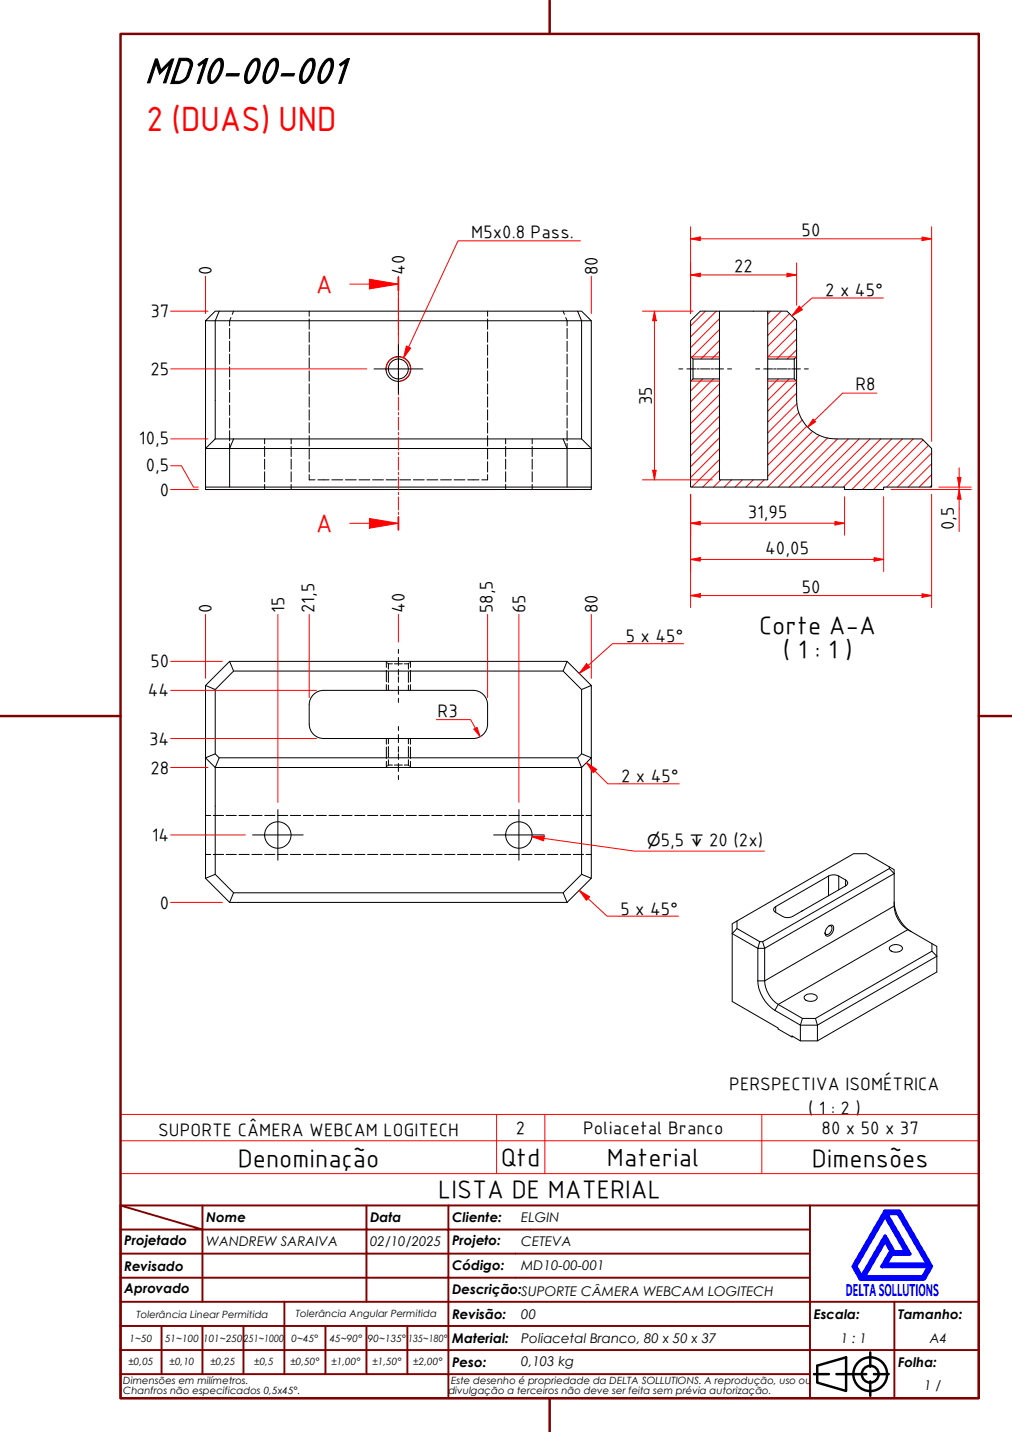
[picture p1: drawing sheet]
<svg xmlns="http://www.w3.org/2000/svg" width="210mm" height="297mm" viewBox="0 0 210 297" stroke-linecap="round" stroke-linejoin="round" font-family="sans-serif">
<!-- layer: Hatch (ABNT) -->
<g fill="none" stroke="#f00" stroke-width=".21">
<path d="M145.7 78.6l-2.5 2.5M146.3 64.5l-3.1 3.1M148 78.6l-4.8 4.7M148.6 64.5l-5.4 5.4M149.2 79.6l-6 6M149.2 72.8l-1.6 1.7M149.2 70.6l-3.8 3.9M149.2 68.4l-5.8 5.8M149.2 66.1l-6 6M159.8 64.5l-.6 .6M161.4 78.6l-2.2 2.2M162 64.5l-2.8 2.8"/>
<path d="M163.7 78.6l-4.5 4.5M163.8 65.1l-4.6 4.5M164.9 66.2l-5.7 5.6M165.2 79.3l-6 6M165.2 72.6l-1.9 1.9M165.2 70.3l-4.1 4.2M165.2 68.1l-6 6M149.2 97.5l-3.4 3.5M149.2 95.3l-5.7 5.7M149.2 93.1l-6 5.9M149.2 90.8l-6 6M149.2 88.6l-6 6"/>
<path d="M149.2 86.3l-6 6M149.2 84.1l-6 6M149.2 81.8l-6 6M149.5 99.5l-1.5 1.5M151.7 99.5l-1.5 1.5M154 99.5l-1.5 1.5M156.2 99.5l-1.5 1.5M158.5 99.5l-1.5 1.5M165.2 81.5l-6 6.1M165.3 83.7l-6.1 6.1M165.7 85.6l-6.5 6.4M166.4 87.1l-7.2 7.2"/>
<path d="M167.4 88.4l-8.2 8.1M168.5 89.5l-9.3 9.3M169.9 90.3l-10.7 10.7M171.6 90.9l-10.1 10.1M173.7 91l-10 10M176 91l-10.1 10M178.2 91l-10 10M180.4 91l-10 10M182.7 91l-10 10M184.9 91l-10 10M187.2 91l-10.5 10.5M189.4 91l-10.5 10.5"/>
<path d="M191.5 91.3l-10.3 10.2M192.6 92.4l-8.7 8.6M193.2 98.5l-2.6 2.5M193.2 96.2l-4.8 4.8M193.2 94l-7 7M193.2 100.7l-.3 .3"/>
</g>
<!-- layer: Hidden (ABNT) -->
<g fill="none" stroke="#000" stroke-width=".21">
<path d="M47.6 68.1v2.1M47.6 70.8v2.1M47.6 73.4v2.2M47.6 76.1v2.1M47.6 78.7v2.1M47.9 65.9l-.3 .6v1.1M48.5 64.5l-.3 .7M64.1 64.5v1.1M64.1 66.2v2.1M64.1 68.8v2.2M64.1 71.5v2.2M64.1 74.2v2.2"/>
<path d="M64.1 76.9v2.2M64.1 79.6v2.2M101.1 64.5v1.1M101.1 66.2v2.1M101.1 68.8v2.2M101.1 71.5v2.2M101.1 74.2v2.2M101.1 76.9v2.2M101.1 79.6v2.2M116.8 64.5l.3 .7M117.3 65.9l.3 .6v1.1M117.6 68.1v2.1"/>
<path d="M117.6 70.8v2.1M117.6 73.4v2.2M117.6 76.1v2.1M117.6 78.7v2.1M47.6 81.4v2.1M47.6 84v2.2M47.6 86.7v2.1M47.6 89.3v2.1M47.6 92v1M54.9 91v1.1M54.9 92.6v2.1M54.9 95.2v2.1"/>
<path d="M54.9 97.9v2.1M60.4 91v1.1M60.4 92.6v2.1M60.4 95.2v2.1M60.4 97.9v2.1M64.1 98.5v1h1.2M64.1 82.3v2.2M64.1 85v2.2M64.1 87.7v2.1M64.1 90.4v2.1M64.1 93.1v2.1M64.1 95.8v2.1"/>
<path d="M65.9 99.5h2.4M68.8 99.5h2.3M71.6 99.5h2.3M74.5 99.5h2.2M77.3 99.5h2.2M80.1 99.5h2.3M82.9 99.5h2.3M85.7 99.5h2.3M88.5 99.5h2.3M91.4 99.5h2.2M94.2 99.5h2.2M97 99.5h2.3"/>
<path d="M101.1 98.5v1h-1.2M101.1 82.3v2.2M101.1 85v2.2M101.1 87.7v2.1M101.1 90.4v2.1M101.1 93.1v2.1M101.1 95.8v2.1M104.9 91v1.1M104.9 92.6v2.1M104.9 95.2v2.1M104.9 97.9v2.1M110.4 91v1.1"/>
<path d="M110.4 92.6v2.1M110.4 95.2v2.1M110.4 97.9v2.1M117.6 81.4v2.1M117.6 84v2.2M117.6 86.7v2.1M117.6 89.3v2.1M117.6 92v1M54.9 100.5v1M60.4 100.5v1M104.9 100.5v1M110.4 100.5v1"/>
<path d="M80.1 137.2l.1 .2M80.1 137.3v1.1M80.1 139.1v2.3M80.4 137.5l.2 .2M80.6 137.7h.8M80.6 137.7v1.1M80.6 139.3v2.2M81.8 137.7h1.7M83.9 137.7h.8M84.7 137.7v1.1M84.7 139.3v2.2M84.9 137.5l-.2 .2"/>
<path d="M85.1 137.3v1.1M85.1 139.1v2.3M85.2 137.2l-.2 .2M80.1 142v1.2M80.1 153.2v1.2M80.1 155v2.3M80.1 157.9v1.2M80.2 159l-.1 .2M80.6 158.7h.8M80.6 158.7l-.2 .2M80.6 142.1v1.1M80.6 153.2v1.1"/>
<path d="M80.6 154.8v2.2M80.6 157.6v1.1M81.8 158.7h1.7M83.9 158.7h.8M84.7 158.7l.2 .2M84.7 142.1v1.1M84.7 153.2v1.1M84.7 154.8v2.2M84.7 157.6v1.1M85 159l.2 .2M85.1 142v1.2M85.1 153.2v1.2"/>
<path d="M85.1 155v2.3M85.1 157.9v1.2M42.6 177.2h1.1M42.6 169.1h1.1M44.2 177.2h2.2M44.2 169.1h2.2M46.9 177.2h2.1M46.9 169.1h2.1M49.6 177.2h2.1M49.6 169.1h2.1M52.2 177.2h2.2M52.2 169.1h2.2"/>
<path d="M54.9 177.2h2.1M54.9 169.1h2.1M57.6 177.2h2.1M57.6 169.1h2.1M60.2 177.2h2.2M60.2 169.1h2.2M62.9 177.2h2.1M62.9 169.1h2.1M65.6 177.2h2.1M65.6 169.1h2.1M68.2 177.2h2.2M68.2 169.1h2.2"/>
<path d="M70.9 177.2h2.1M70.9 169.1h2.1M73.6 177.2h2.1M73.6 169.1h2.1M76.2 177.2h2.2M76.2 169.1h2.2M78.9 177.2h2.1M78.9 169.1h2.1M81.6 177.2h2.1M81.6 169.1h2.1M84.2 177.2h2.2M84.2 169.1h2.2"/>
<path d="M86.9 177.2h2.1M86.9 169.1h2.1M89.6 177.2h2.1M89.6 169.1h2.1M92.2 177.2h2.2M92.2 169.1h2.2M94.9 177.2h2.1M94.9 169.1h2.1M97.6 177.2h2.1M97.6 169.1h2.1M100.2 177.2h2.2M100.2 169.1h2.2"/>
<path d="M102.9 177.2h2.1M102.9 169.1h2.1M105.6 177.2h2.1M105.6 169.1h2.1M108.2 177.2h2.2M108.2 169.1h2.2M110.9 177.2h2.1M110.9 169.1h2.1M113.6 177.2h2.1M113.6 169.1h2.1M116.2 177.2h2.2M116.2 169.1h2.2"/>
<path d="M118.9 177.2h2.1M118.9 169.1h2.1M121.6 177.2h1M121.6 169.1h1"/>
</g>
<!-- layer: Visible (ABNT) -->
<g fill="none" stroke="#000" stroke-width=".21">
<path d="M42.6 66.5v26.5h75M44.6 66.5l.9-2h74.3l.8 2M44.6 66.5h76M44.6 66.5v24.5M45.5 64.5h-.9l-2 2h2M119.8 64.5h.8l2 2h-2M120.6 66.5v24.5l2 2h-5M122.6 66.5v34.5M143.2 66.5l2-2h4v10h-5.5l-.5-.5zM143.2 74v5.1M143.7 74.5v4.1M149.2 64.5h10"/>
<path d="M149.2 74.5v4.1M159.2 64.5h4l2 2v7.5l-.5 .5h-5.5zM159.2 74.5v4.1M164.7 74.5v4.1M165.2 74v5.1M44.6 91h3.9l-.9 2v8M44.6 91l-2 2v8M48.5 91h68.3l.8 2M116.8 91h3.8M117.6 93v8M165.2 83v-3.9l-.5-.5h-5.5v20.9h-10v-20.9h-5.5l-.5 .5v21.9h32v.5h8.1v-.5h9.9v-8l-2-2h-18M165.2 83a8 8 0 0 0 8 8"/>
<path d="M42.6 101v.5h80v-.5M42.6 101h80M47.6 137.2h70l5 5M116.8 139.2l3.8 3.8 2-.8v40M117.6 137.2l-.8 2h-68.3M42.6 142.2l2 .8v13.4M42.6 142.2l5-5 .9 2-3.9 3.8M42.6 142.2v40l5 5h70M44.6 159.2l.9-2h74.3l.8 2M44.6 159.2v22.2l-2 .8M44.6 159.2h76M45.5 157.2l-.9-.8-2 .8 2 2"/>
<path d="M64.1 150.2a2.99 2.99 0 0 0 3 3h31M98.1 143.2h-31a2.99 2.99 0 0 0-3 3v4M98.1 143.2a2.99 2.99 0 0 1 3 3v4M101.1 150.2a2.99 2.99 0 0 1-3 3M120.6 143v13.4l2 .8-2 2M120.6 159.2v22.2l2 .8-5 5M120.6 156.4l-.8 .8M184.5 179.8v.4M44.6 181.4l3.9 3.8-.9 2M48.5 185.2h68.3l.8 2M120.6 181.4l-3.8 3.8M151.9 193.7l1-1.1 4.7 2.7"/>
<path d="M151.9 193.7v14l9.5 5.5v.3l2.9 1.6M151.9 193.7l5.3 3v6.8M152.9 192.6v-1.6l-1 .6v2.1M158.2 195.3h-.6l-.4 1.4h1.4M160.9 188.1a.63 .63 0 0 0-.5 .6 .63 .63 0 0 0 .5 .6M160.9 188.1v1.2M166.6 188.9l-.4 .2M171.7 192.3l.3-.3 .7-.1a1.48 1.48 0 0 1-1.3 2.2 1.24 1.24 0 0 1 .3-1.8zM171.9 181.7a2.24 2.24 0 0 1 2.1 0M171.9 181.7v4.1M171.9 181.7l-11 6.4M171.9 192.1h.5a1.28 1.28 0 0 1-1 1.8l-.3-.5"/>
<path d="M174 181.7v2.9M174 181.7l1.4 .8M175.4 183.8l-11 6.3a2.24 2.24 0 0 1-2.1 0l-1.4-.8M175.4 182.5a.65 .65 0 0 1 .4 .6 .65 .65 0 0 1-.4 .7M175.4 182.5v1.3M184.8 196.2a1.82 1.82 0 0 1 2.4 .3 1.3 1.3 0 0 1-1.9 .9l-.7-.4-.1-.5zM185.5 181.2l-1-1-26.3 15.1 .4 1.4M185.5 181.2v-.8l-5.8-3.3h-2.7l-24.1 13.9M185.5 187.1a7.9 7.9 0 0 0 3.5 6.2M185.5 187.9a6.2 6.2 0 0 0 2.8 4.9M185.5 187.9l-26.9 15.6h-1.4M185.5 181.2l-26.9 15.5"/>
<path d="M185.5 181.2v6.7M188.3 192.8l6 3.5v2.1M188.3 192.8l-26.9 15.6a6.3 6.3 0 0 1-2.8-4.9v-6.8M193.3 195.7v1.6M194.3 198.4l-24.8 14.2h-3.5l-5.3-3M194.3 198.4l-1-1.1-24.2 14M194.3 198.4v3.2l-24.8 14.3h-3.5l-1.7-1v.2l.1-.1M157.2 203.5a7.9 7.9 0 0 0 3.5 6.1M160.7 209.6l.7-1.2 5 2.9-.4 1.3v3.3M166.4 211.3h2.7l.4 1.3v3.3M166.8 206.7a1.82 1.82 0 0 1 2.7 0 1.28 1.28 0 0 1-1.9 1l-.7-.5z"/>
<circle cx="82.6" cy="76.5" r="2.57"/>
<circle cx="82.6" cy="76.5" r="2.06"/>
<circle cx="57.6" cy="173.2" r="2.74"/>
<circle cx="107.6" cy="173.2" r="2.74"/>
</g>
<!-- layer: Visible Narrow (ABNT) -->
<path d="M80.2 77a2.51 2.51 0 0 1 2-2.9 2.51 2.51 0 0 1 2.9 2 2.51 2.51 0 0 1-2 2.9M143.3 74h5.9M143.3 79h5.9M159.2 74h6M159.2 79h6" fill="none" stroke="#f00" stroke-width=".21"/>
<!-- layer: Linha Corte (ABNT) -->
<g fill="none" stroke="#f00" stroke-width=".21">
<path d="M76.6 58.9h6M82.6 57.6v2.7M82.6 60.7v.6M82.6 61.7v2.7M82.6 64.9v.5M82.6 65.9v2.6M82.6 69v.5M82.6 70v2.7M82.6 73.1v.6M82.6 74.1v2.7M82.6 77.3v.5M82.6 78.3v2.6"/>
<path d="M82.6 81.4v.5M82.6 82.4v2.7M82.6 85.5v.6M82.6 86.5v2.7M82.6 89.7v.5M82.6 90.7v2.7M82.6 93.8v.5M82.6 94.8v2.7M82.6 97.9v.6M82.6 98.9v2.7M82.6 102.1v.5M82.6 103.1v2.7"/>
<path d="M82.6 106.2v.6M82.6 107.2v2.7"/>
</g>
<path d="M82.6 57.6v2.7M82.6 107.2v2.7" fill="none" stroke="#f00" stroke-width=".36"/>
<path d="M76.6 57.9l6 1-6 1z" fill="#f00"/>
<path d="M72.5 58.9h4.1M76.6 57.9l6 1-6 1zM76.6 108.5h6" fill="none" stroke="#f00" stroke-width=".21"/>
<path d="M76.6 107.6l6 .9-6 1.1z" fill="#f00"/>
<path d="M72.5 108.5h4.1M76.6 107.6l6 .9-6 1.1z" fill="none" stroke="#f00" stroke-width=".21"/>
<path d="M25 236.6h178v-5.4h-178v12.2M103 231.2v12.2M113 231.2v12.2M158 231.2v12.2M203 236.6v6.8h-178M25 243.4v6.6h178v-6.6" fill="none" stroke="#f00" stroke-width=".21"/>
<!-- layer: Borda A3/A4 (ABNT) -->
<path d="M25 7h178v283h-178zM114 0v7M0 148.5h25M203 148.5h7M114 290v7" fill="none" stroke="#800000" stroke-width=".51"/>
<path d="M183.6 257.3l1.2 2.2-1.8 3.2h9.7l-1.3 2.2h-12.2zM183.6 252.1l4.4 7.6h-2.6l-1.8-3.2-4.9 8.4-1.3-2.2zM183.6 251.3h3l6.5 11.4-1.5 2.6h-13.1l-1.5-2.6zM183.8 251.7h2.5l6.2 10.6h-8.8l1.3-2.2h3.7zM185 259.7h.2l-.1 .2z" fill="none" stroke="#00f" stroke-width=".8"/>
<!-- layer: 0 -->
<path d="M178.5 265.3h13.1" fill="none" stroke="#000" stroke-width=".21"/>
<g fill="none" stroke="#800000" stroke-width=".4">
<path d="M25 250l17 5h-17M25 250h178v40h-178zM42 255h34v5h17M42 255v15M42 250v5M76 250v5h17v5M93 250v5h75M168 250v20h-143M25 260h51v10M25 275h17M33.5 275v10M50.5 275h-8.5v10"/>
<path d="M59 270v15h-8.5M67.5 275v10h-8.5M76 275v10h8.5M84.5 275v10M93 275h-42.5v10M93 260v5h-68M93 275v10h75M93 260h75M93 275h75M168 265h-75v10M185.5 270v10h17.5M203 270h-35v10h17.5v10"/>
<path d="M25 285h25.5M25 280h143v10M67.5 285h8.5M84.5 285h8.5v5"/>
</g>
<g fill="none" stroke="#000" stroke-width=".51">
<path d="M168.8 285h3.1M169.5 283.3l6-1.8v7l-6-1.7zM173.5 285h6.2M180.5 280.5v3M180.5 286.5v3M181.3 285h3"/>
<circle cx="180.5" cy="285" r="3.5"/>
<circle cx="180.5" cy="285" r="1.75"/>
</g>
<path d="M143.2 49.5h2" fill="none" stroke="#f00" stroke-width=".21"/>
<path d="M143.2 49.5l2-.3v.7z" fill="#f00"/>
<path d="M143.2 49.5l2-.3v.7zM191.2 49.5h2" fill="none" stroke="#f00" stroke-width=".21"/>
<path d="M191.2 49.2l2 .3-2 .4z" fill="#f00"/>
<path d="M143.2 47v18M145.2 49.5h46M191.2 49.2l2 .3-2 .4zM193.2 47v44.5M198.9 99v2" fill="none" stroke="#f00" stroke-width=".21"/>
<!-- layer: Marca de centro (ISO) -->
<path d="M52.4 173.2h10.5M57.6 167.9v10.5M102.4 173.2h10.5M107.6 167.9v10.5" fill="none" stroke="#000" stroke-width=".21"/>
<!-- layer: Linha de centro (ISO) -->
<g fill="none" stroke="#000" stroke-width=".21">
<path d="M140.8 76.5h.8M142.5 76.5h1.8M144.5 76.5h.5M145.3 76.5h2M147.5 76.5h.5M148.3 76.5h1.8M150.9 76.5h.8M156.7 76.5h.9M158.4 76.5h1.8M160.5 76.5h.5M161.2 76.5h2M163.4 76.5h.5"/>
<path d="M164.2 76.5h1.8M166.8 76.5h.9M82.6 134.7v.8M82.6 136.4v1.6M82.6 138.9v1.1M82.6 140.4v1.1M82.6 142.4v1.6M82.6 144.9v.8M82.6 150.7v.8M82.6 152.4v1.6M82.6 154.9v1.1M82.6 156.4v1.1"/>
<path d="M82.6 158.4v1.6M82.6 160.9v.8"/>
</g>
<path d="M198.6 99h.7l-.4 2z" fill="#f00"/>
<path d="M198.6 99h.7l-.4 2zM198.9 101.5v2" fill="none" stroke="#f00" stroke-width=".21"/>
<path d="M198.9 101.5l.4 2h-.7z" fill="#f00"/>
<path d="M198.9 97v2M184.8 101.5h16.6M194.7 101h6.7M198.9 101.5l.4 2h-.7zM198.9 101v.5M198.9 103.5v6.8" fill="none" stroke="#f00" stroke-width=".21"/>
<path d="M122 138l-1.9 1.7" fill="none" stroke="#f00" stroke-width=".21"/>
<path d="M121.7 137.7l.6 .7-2.2 1.3z" fill="#f00"/>
<path d="M121.7 137.7l.6 .7-2.2 1.3zM141.8 133.5h-14.8l-5 4.5M121.6 158.2l1.8 1.7" fill="none" stroke="#f00" stroke-width=".21"/>
<path d="M121.6 158.2l2.2 1.4-.7 .7z" fill="#f00"/>
<path d="M121.6 158.2l2.2 1.4-.7 .7zM123.4 159.9l2.7 2.7h14.8M120.1 184.7l1.9 1.7" fill="none" stroke="#f00" stroke-width=".21"/>
<path d="M120.1 184.7l2.2 1.3-.7 .8z" fill="#f00"/>
<path d="M120.1 184.7l2.2 1.3-.7 .8zM122 186.4l3.9 3.6h14.8" fill="none" stroke="#f00" stroke-width=".21"/>
<g fill="none" stroke="#f00" stroke-width=".21">
<path d="M35.4 137.2h10.7M42.6 127.5v13.2M57.6 127.5v38.9M64.1 127.5v17.2M82.6 127.5v5.7M101.1 127.5v17.2M107.6 127.5v38.9M122.6 127.5v13.2M35.4 159.2h7.7M35.4 153.2h30.2M35.4 143.2h30.2M98.6 151.1l1 1.7"/>
<path d="M35.4 173.2h15.5M35.4 187.2h10.7"/>
</g>
<path d="M98.3 151.2l.7-.3 .6 1.9z" fill="#f00"/>
<path d="M135.7 64.5v2M90.5 149.3h7.1l1 1.8M98.3 151.2l.7-.3 .6 1.9z" fill="none" stroke="#f00" stroke-width=".21"/>
<!-- layer: Marca de centro (ISO) -->
<path d="M77.6 76.5h10.1M82.6 71.5v10.1" fill="none" stroke="#000" stroke-width=".21"/>
<path d="M135.7 64.5l.4 2h-.7z" fill="#f00"/>
<path d="M135.7 64.5l.4 2h-.7zM135.7 97.5v2" fill="none" stroke="#f00" stroke-width=".21"/>
<path d="M135.4 97.5h.7l-.4 2z" fill="#f00"/>
<path d="M42.6 57.3v7.7M82.6 57.3v12.7M122.6 57.3v7.7M35.4 76.5h40.7M35.4 64.5h7.7M133.2 64.5h10.5M135.7 66.5v31M35.4 96.6h2.2l2.5 4.4h1M35.4 91h7.7M133.2 99.5h14.5M135.4 97.5h.7l-.4 2zM35.4 101.5h5.7" fill="none" stroke="#f00" stroke-width=".21"/>
<path d="M166.1 63.9l-1.9 1.6" fill="none" stroke="#f00" stroke-width=".21"/>
<path d="M165.8 63.5l.6 .7-2.2 1.3z" fill="#f00"/>
<path d="M84.8 72l-1.1 2.3M165.8 63.5l.6 .7-2.2 1.3zM183.2 61.8h-14.8l-2.3 2.1" fill="none" stroke="#f00" stroke-width=".21"/>
<path d="M84.3 71.8l.9 .4-1.5 2.1z" fill="#f00"/>
<path d="M120.4 50h-25.4l-10.2 22M84.3 71.8l.9 .4-1.5 2.1z" fill="none" stroke="#f00" stroke-width=".21"/>
<path d="M168.9 87.2l-1.4 1.4" fill="none" stroke="#f00" stroke-width=".21"/>
<path d="M168.7 86.9l.5 .6-1.7 1.1z" fill="#f00"/>
<path d="M143.2 57h2M168.7 86.9l.5 .6-1.7 1.1zM181.9 81.5h-7.1l-5.9 5.7" fill="none" stroke="#f00" stroke-width=".21"/>
<path d="M143.2 57l2-.3v.7z" fill="#f00"/>
<path d="M143.2 57l2-.3v.7zM163.2 57h2" fill="none" stroke="#f00" stroke-width=".21"/>
<path d="M163.2 56.7l2 .3-2 .4z" fill="#f00"/>
<path d="M143.2 54.5v10.5M145.2 57h18M163.2 56.7l2 .3-2 .4zM165.2 54.5v8.8M143.2 108.5h2" fill="none" stroke="#f00" stroke-width=".21"/>
<path d="M143.2 108.5l2-.3v.7z" fill="#f00"/>
<path d="M143.2 108.5l2-.3v.7zM173.2 108.5h2" fill="none" stroke="#f00" stroke-width=".21"/>
<path d="M173.2 108.2l2 .3-2 .4z" fill="#f00"/>
<path d="M143.2 102.5v8.5M143.2 116h2M145.2 108.5h28M173.2 108.2l2 .3-2 .4zM175.2 103v8" fill="none" stroke="#f00" stroke-width=".21"/>
<path d="M143.2 116l2-.3v.7z" fill="#f00"/>
<path d="M143.2 116l2-.3v.7zM181.3 116h2" fill="none" stroke="#f00" stroke-width=".21"/>
<path d="M181.3 115.7l2 .3-2 .4z" fill="#f00"/>
<path d="M143.2 102.5v16M145.2 116h36.1M181.3 115.7l2 .3-2 .4zM183.3 103v15.5M143.2 123.5h2" fill="none" stroke="#f00" stroke-width=".21"/>
<path d="M143.2 123.5l2-.3v.7z" fill="#f00"/>
<path d="M143.2 123.5l2-.3v.7zM191.2 123.5h2" fill="none" stroke="#f00" stroke-width=".21"/>
<path d="M191.2 123.2l2 .3-2 .4z" fill="#f00"/>
<path d="M143.2 102.5v23.5M193.2 102.5v23.5M145.2 123.5h46M191.2 123.2l2 .3-2 .4z" fill="none" stroke="#f00" stroke-width=".21"/>
<path d="M110.4 173.6l2.4 .3" fill="none" stroke="#f00" stroke-width=".21"/>
<path d="M110.4 173.6l2.5-.2-.1 1z" fill="#f00"/>
<path d="M110.4 173.6l2.5-.2-.1 1zM112.8 173.9l18.7 2.6h27.1" fill="none" stroke="#f00" stroke-width=".21"/>
<text font-size="81.9" fill="#fff" x="188.7" y="289">.</text>
<text font-size="8.1" x="30" y="17.2">MD10-00-001</text>
<text font-size="7" fill="#f00" x="30.4" y="27.1">2 (DUAS) UND</text>
<g font-size="5.4" fill="#f00">
<text x="65.5" y="60.7">A</text>
<text x="65.5" y="110.3">A</text>
</g>
<g font-size="5.4">
<text x="157.4" y="131.5">Corte A-A</text>
<text x="162.3" y="136.5">( 1 : 1 )</text>
<text x="49.3" y="242">Denominação</text>
<text x="103.9" y="241.8">Qtd</text>
<text x="125.9" y="241.8">Material</text>
<text x="168.4" y="242">Dimensões</text>
<text x="90.9" y="248.5">LISTA DE MATERIAL</text>
</g>
<g font-size="3.9">
<text x="97.7" y="49.4">M5x0.8 Pass.</text>
<text x="166.3" y="49">50</text>
<text x="43.9" y="57" transform="rotate(-90 43.9 57)">0</text>
<text x="83.9" y="57" transform="rotate(-90 83.9 57)">40</text>
<text x="123.9" y="57" transform="rotate(-90 123.9 57)">80</text>
<text x="152.3" y="56.5">22</text>
<text x="31.2" y="65.8">37</text>
<text x="171.2" y="61.5">2 x 45°</text>
<text x="31.2" y="77.8">25</text>
<text x="177.4" y="81">R8</text>
<text x="135.2" y="84" transform="rotate(-90 135.2 84)">35</text>
<text x="28.8" y="92">10,5</text>
<text x="30.2" y="97.6">0,5</text>
<text x="33.2" y="102.8">0</text>
<text x="155.1" y="107.4">31,95</text>
<text x="197.9" y="110" transform="rotate(-90 197.9 110)">0,5</text>
<text x="158.7" y="114.9">40,05</text>
<text x="166.3" y="123">50</text>
<text x="43.9" y="127.2" transform="rotate(-90 43.9 127.2)">0</text>
<text x="58.9" y="127.2" transform="rotate(-90 58.9 127.2)">15</text>
<text x="65.1" y="127.2" transform="rotate(-90 65.1 127.2)">21,5</text>
<text x="83.9" y="127.2" transform="rotate(-90 83.9 127.2)">40</text>
<text x="102.1" y="127.2" transform="rotate(-90 102.1 127.2)">58,5</text>
<text x="108.9" y="127.2" transform="rotate(-90 108.9 127.2)">65</text>
<text x="123.9" y="127.2" transform="rotate(-90 123.9 127.2)">80</text>
<text x="129.8" y="133.2">5 x 45°</text>
<text x="31.2" y="138.5">50</text>
<text x="30.6" y="144.5">44</text>
<text x="90.8" y="148.7">R3</text>
<text x="30.9" y="154.5">34</text>
<text x="31.2" y="160.5">28</text>
<text x="128.8" y="162.2">2 x 45°</text>
<text x="31.5" y="174.5">14</text>
<text x="137.1" y="175.4">5,5</text>
<text x="147.1" y="175.4">20 (2x)</text>
<text x="33.2" y="188.5">0</text>
<text x="128.7" y="189.7">5 x 45°</text>
<text x="151.3" y="226.1">PERSPECTIVA ISOMÉTRICA</text>
<text x="167.6" y="231.1">( 1 : 2 )</text>
<text x="32.8" y="235.7">SUPORTE CÂMERA WEBCAM LOGITECH</text>
<text x="107" y="235.2">2</text>
<text x="120.9" y="235.2">Poliacetal Branco</text>
<text x="170.4" y="235.2">80 x 50 x 37</text>
</g>
<text font-size="3.9" fill="#00f" x="175.4" y="268.8">DELTASOLLUTIONS</text>
<g font-size="3.3">
<text x="134.3" y="175.4">⌀</text>
<text x="143.1" y="175.4">↧</text>
</g>
<g font-size="2.8">
<text x="42.8" y="253.5">Nome</text>
<text x="76.8" y="253.5">Data</text>
<text x="93.8" y="253.6">Cliente:</text>
<text x="108.1" y="253.5">ELGIN</text>
<text x="25.8" y="263.6">Revisado</text>
<text x="25.8" y="258.3">Projetado</text>
<text x="42.8" y="258.5">WANDREW SARAIVA</text>
<text x="76.8" y="258.4">02/10/2025</text>
<text x="93.8" y="263.4">Código:</text>
<text x="93.8" y="258.3">Projeto:</text>
<text x="108.1" y="263.5">MD10-00-001</text>
<text x="108.1" y="258.5">CETEVA</text>
<text x="25.8" y="268.3">Aprovado</text>
<text x="93.8" y="268.3">Descrição:SUPORTE CÂMERA WEBCAM LOGITECH</text>
<text x="93.8" y="273.6">Revisão:</text>
<text x="108.1" y="273.5">00</text>
<text x="168.8" y="273.5">Escala:</text>
<text x="186.3" y="273.5">Tamanho:</text>
<text x="93.8" y="278.6">Material:</text>
<text x="108.1" y="278.5">Poliacetal Branco, 80 x 50 x 37</text>
<text x="174.4" y="278.5">1 : 1</text>
<text x="192.8" y="278.6">A4</text>
<text x="93.8" y="283.5">Peso:</text>
<text x="108.1" y="283.3">0,103 kg</text>
<text x="186.3" y="283.5">Folha:</text>
<text x="191.7" y="288.4">1 / 1</text>
</g>
<g font-size="2.1">
<text x="28.3" y="273.3">Tolerância Linear Permitida</text>
<text x="61.4" y="273.1">Tolerância Angular Permitida</text>
<text x="26.9" y="278.3">1~50</text>
<text x="34.2" y="278.3">51~100</text>
<text x="42.1" y="278.3">101~250</text>
<text x="50.5" y="278.3">251~1000</text>
<text x="60.5" y="278.3">0~45°</text>
<text x="68.4" y="278.3">45~90°</text>
<text x="76.3" y="278.3">90~135°</text>
<text x="84.7" y="278.3">135~180°</text>
<text x="25.6" y="287.1">Dimensões em milímetros.</text>
<text x="26.6" y="283.2">±0,05</text>
<text x="35.2" y="283.2">±0,10</text>
<text x="43.6" y="283.2">±0,25</text>
<text x="52.7" y="283.2">±0,5</text>
<text x="60.2" y="283.2">±0,50°</text>
<text x="68.7" y="283.2">±1,00°</text>
<text x="77.2" y="283.2">±1,50°</text>
<text x="85.7" y="283.2">±2,00°</text>
<text x="93.6" y="287.1">Este desenho é propriedade da DELTA SOLLUTIONS. A reprodução, uso ou</text>
<text x="25.6" y="289.2">Chanfros não especificados 0,5x45°.</text>
<text x="93" y="289.2">divulgação a terceiros não deve ser feita sem prévia autorização.</text>
</g>
</svg>
